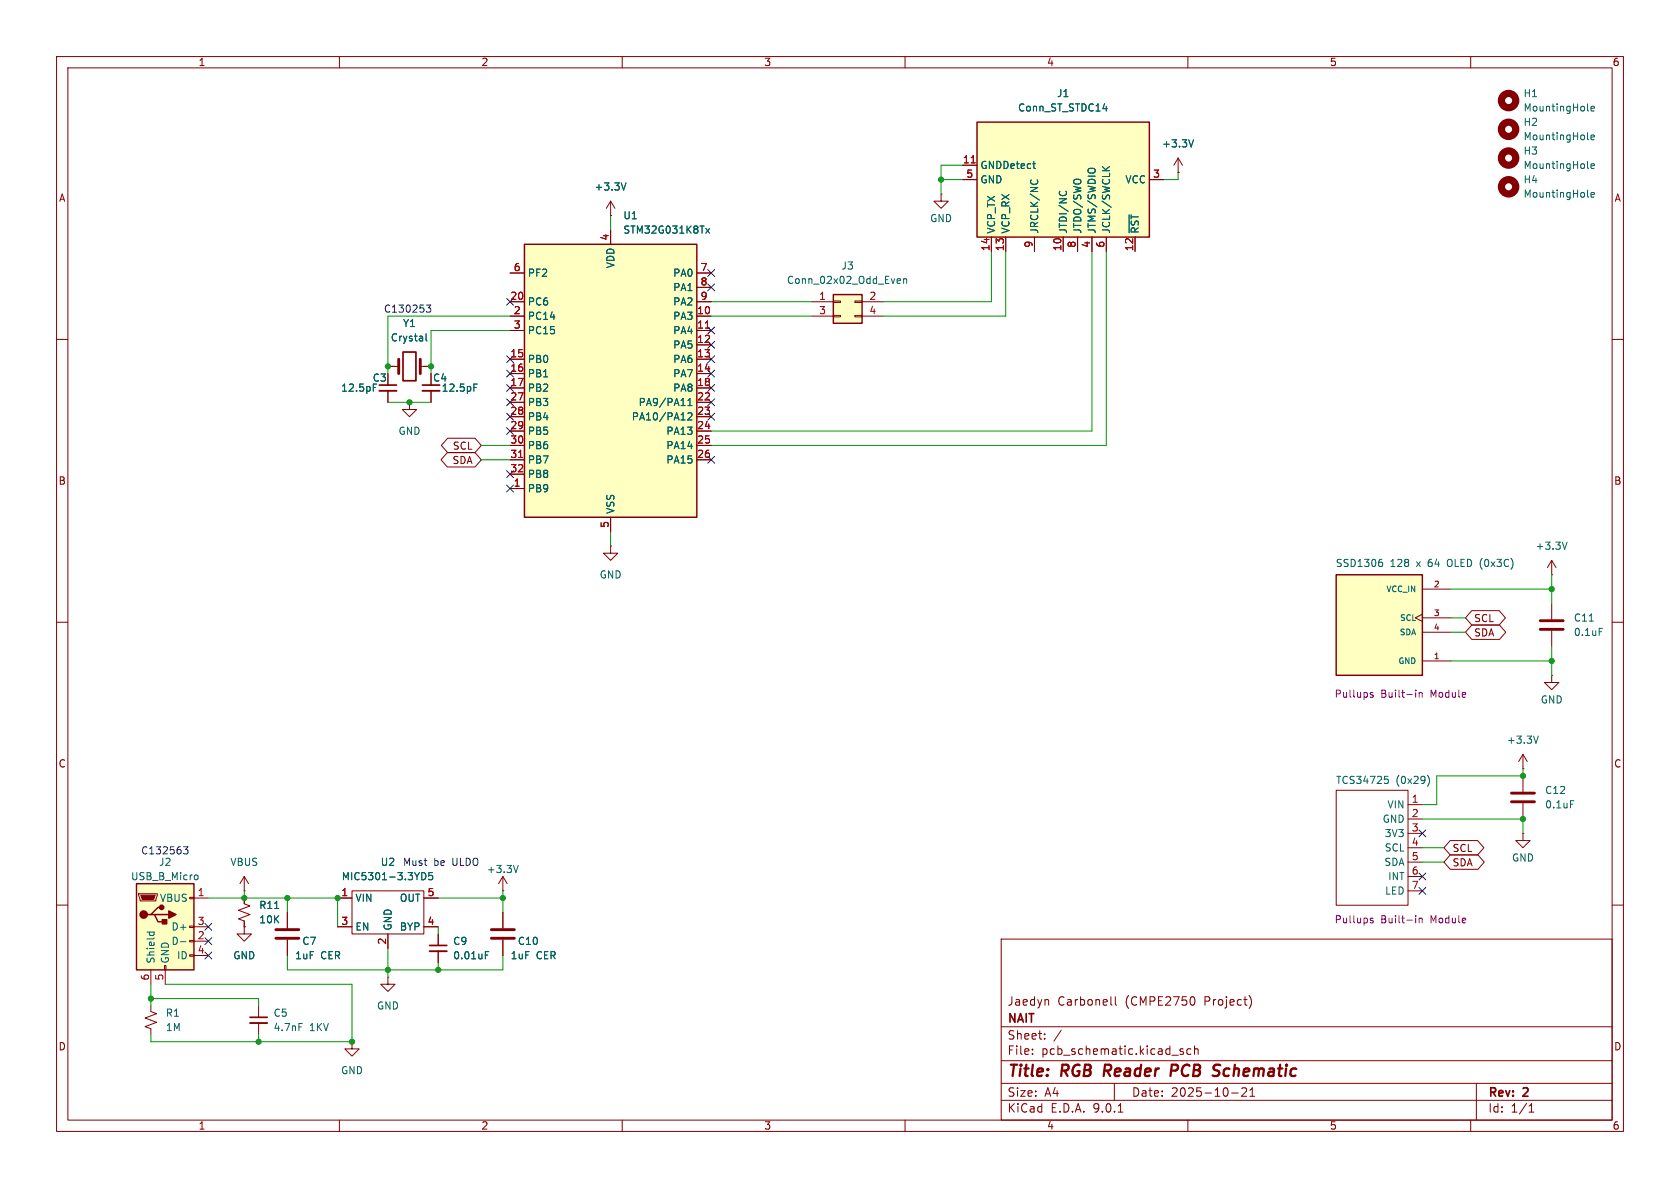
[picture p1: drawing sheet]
<svg xmlns="http://www.w3.org/2000/svg" width="297mm" height="210mm" viewBox="0 0 297 210" stroke-linecap="round" stroke-linejoin="round" font-family="sans-serif">
<g fill="none" stroke="#840000" stroke-width=".18">
<path d="M10 10h277v190h-277zM12 12h273v186h-273zM60 10v2M110 10v2M160 10v2M210 10v2M260 10v2M107.9 38.1h.1M107.9 35.6l-.7 1.2M107.9 35.6l.8 1.2M107.9 35.6v2.5M10 60h2"/>
<path d="M72.4 71.1v1.3h1.3l-1.3 1.3-1.3-1.3h1.3M72.4 71.1h.1M285 60h2M107.9 96.5v1.3h1.3l-1.3 1.3-1.2-1.3h1.2M107.9 96.5h.1M10 110h2M285 110h2M10 160h2M177 166h108v32h-108zM185.3 176.8l.1 .9M196.5 177.6l.1 .1M197.2 176.2v1.3l.2 .2"/>
<path d="M210.9 176.2a.94 .94 0 0 1 0 1.5M220.8 176a1.72 1.72 0 0 1 0 2.3M285 160h2M60 198v2M110 198v2M160 198v2M177 194.5h108M177 191.5h108M177 187.5h108M177 181.5h108M182.5 186.3v.1M182.5 185.5v.1"/>
<path d="M184.7 183.6v.1M184.7 182.8v.1M187.6 182.1l-1.3 2M197 191.5v3M197.7 196.6h.8M209.2 185.5l-.4-.1-.2 .2 .1 .2 .5 .2v.3h-.6M210 198v2M210.5 185.5l-.4-.1-.3 .3v.4l.2 .2h.5M211.2 185.5l.2-.1 .3 .1 .1 .9M211.2 184.9v1.5M217.7 193.2h1.2M219.5 192.4l.6-.1 .2 .1 .1 .3-.9 1.1h.9"/>
<path d="M221 193.8h.8M221 192.7l.4-.4v1.5M260 198v2M261 191.5v6.5M270.3 196.6h.9M270.3 195.5l.4-.4v1.5"/>
</g>
<path d="M195.4 188.2l-.3 2M207.9 188.2h-.7l-.3 2M208 189.2l-1 .1M215.5 188.2l.2 .1" fill="none" stroke="#840000" stroke-width=".4"/>
<path d="M110.7 32.3l-.5 1.3" fill="none" stroke="#006464" stroke-width=".18"/>
<path d="M147.3 52.1h5.1v5.1h-5.1z" fill="#ffffc2"/>
<path d="M147.3 52.1h5.1v5.1h-5.1z" fill="none" stroke="#840000" stroke-width=".25"/>
<path d="M143.5 53.3h3.8M143.5 55.9h3.8M147.3 53.2h1.3v.3h-1.3zM147.3 55.8h1.3v.2h-1.3zM151.1 53.2h1.3v.3h-1.3zM151.1 55.8h1.3v.2h-1.3zM152.4 53.3h3.8M152.4 55.9h3.8M274.3 106.7v2.8M274.3 111.5v2.8" fill="none" stroke="#840000" stroke-width=".18"/>
<path d="M158.8 49.3h.3l.1 .3-.6 .1M159.1 50l-.3 .1M159.7 49.4l.2-.1h.3l.1 .8M159.7 49.3v.8M281 109.8h.7M282.7 111.1h.6" fill="none" stroke="#006464" stroke-width=".18"/>
<path d="M272.3 109.7h4.1M272.3 111.3h4.1" fill="none" stroke="#840000" stroke-width=".51"/>
<path d="M236.2 101.6h15.3v17.8h-15.3z" fill="#ffffc2"/>
<path d="M236.2 101.6h15.3v17.8h-15.3z" fill="none" stroke="#840000" stroke-width=".25"/>
<g fill="none" stroke="#840000" stroke-width=".18">
<path d="M166.4 34.3v1.3h1.2l-1.2 1.2-1.3-1.2h1.3M166.4 34.3h.1M68.6 69.1v2M68.6 64.8h1.9M74.3 64.8h1.9M76.2 69.1v2M251.5 108.6l-1.3 .6 1.3 .7M251.5 104.1h5M251.5 109.2h5M251.5 111.8h5M251.5 116.8h5M236.2 139.7h12.7v20.3h-12.7z"/>
<path d="M269.2 137.2v2.8M43.2 158.8v1l1 .3-2 .8 2 .8-2 .7 1 .4v1M43.2 157.5h.1M43.2 154.9v2.6M43.2 154.9l-.8 1.3M43.2 154.9l.7 1.3M59.7 158.8h2.5M62.2 157.5h12.7v7.6h-12.7zM74.9 158.8h2.6M88.9 157.5h.1M88.9 154.9l-.8 1.3M88.9 154.9l.8 1.3"/>
<path d="M88.9 154.9v2.6M248.9 142.2h2.6M248.9 144.8h2.6M248.9 147.3h2.6M248.9 149.9h2.6M248.9 152.4h2.6M248.9 154.9h2.6M248.9 157.5h2.6M269.2 147.3v1.3h1.3l-1.3 1.3-1.2-1.3h1.2M269.2 147.3h.1M269.2 142v2.8M26.7 177.8v1l1 .4-2 .8 2 .7-2 .8 1 .4v1"/>
<path d="M43.2 163.8v1.3h1.2l-1.2 1.3-1.3-1.3h1.3M43.2 163.8h.1M45.7 177.8v2M50.8 161.3v2.8M50.8 166.1v2.8M59.7 163.8h2.5M68.6 172.7v1.3h1.2l-1.2 1.3-1.3-1.3h1.3M68.6 172.7h.1M68.6 165.1v2.5M74.9 163.8h2.6M77.5 165.1v2M77.5 168.1v2.1"/>
<path d="M88.9 161.3v2.8M88.9 166.1v2.8M45.7 180.8v2.1M62.2 184.2v1.2h1.3l-1.3 1.3-1.2-1.3h1.2M62.2 184.2h.1"/>
</g>
<g fill="none" stroke="#006464" stroke-width=".18">
<path d="M75.3 59v1.1l.2 .2M66 68.5h.4M83.8 68.5h.4M83.8 67.9h.6M244 99.4h.2l.2 .2v.4l-.4 .1M244.1 98.9h.2M244.8 137.2h.6M244.9 137.7h.3l.2 .3-.1 .4-.4 .1M252.3 137.1a1.46 1.46 0 0 1 0 1.9M74.6 154.2a.64 .64 0 0 1 .7 .7 .64 .64 0 0 1-.7 .6zM76.4 154.2h-.6v.7l.2-.2 .4 .1 .1 .2-.1 .4-.1 .1-.5-.1M91.6 153l-.4 1.2"/>
<path d="M277.6 141.5h.6M48.6 160.6h.7M85.8 168.8h.4M85.8 168.2h.6M52.8 180.9h.7"/>
</g>
<path d="M242.7 122.5l-.3-.1-.2 .2 .1 .2 .4 .1v.3h-.5M250.3 122v.1M250.3 122.4v.9M250.9 122.5l.2-.1 .3 .1v.8M250.9 122.4v.9M242.7 162.4l-.3-.1-.2 .2 .1 .2 .4 .1v.3h-.5M250.3 161.9v.1M250.3 162.3v.8M250.9 162.3v.8M250.9 162.4l.2-.1 .3 .1v.7" fill="none" stroke="#840084" stroke-width=".18"/>
<path d="M70.5 63.5v2.5M74.3 63.5v2.5M267.2 140.2h4.1M267.2 141.7h4.1M48.8 165.9h4M48.8 164.3h4M86.9 165.9h4M86.9 164.3h4" fill="none" stroke="#840000" stroke-width=".51"/>
<path d="M67.1 68.1h3M71.2 62.2h2.3v5.1h-2.3zM74.7 68.1h3M44.2 179.8h3M75.9 167.1h3.1" fill="none" stroke="#840000" stroke-width=".3"/>
<path d="M67.1 69.1h3M74.7 69.1h3M75.9 168.1h3.1M44.2 180.8h3" fill="none" stroke="#840000" stroke-width=".33"/>
<path d="M24.1 156.2h10.2v15.3h-10.2z" fill="#ffffc2"/>
<path d="M24.1 156.2h10.2v15.3h-10.2zM26.7 161.7h.6l.6 1.2h1.3M27.3 161.7h2.5M28.6 160.4h-.7l-1.2 1.3h-.7" fill="none" stroke="#840000" stroke-width=".25"/>
<g fill="none" stroke="#840000" stroke-width=".18">
<path d="M274.3 119.4v1.3h1.3l-1.3 1.2-1.3-1.2h1.3M274.3 119.4h.1M269.2 135.9h.1M269.2 133.4l-.7 1.2M269.2 133.4l.8 1.2M269.2 133.4v2.5M24.5 158h3.3v.2l-.2 1.1h-2.8zM33.5 158.6h.8v.3h-.8zM34.3 158.8h2.5M26.7 171.5v2.5M29.1 170.7h.2v.8h-.2zM29.2 171.5v2.5"/>
<path d="M33.5 163.7h.8v.3h-.8zM33.5 166.2h.8v.3h-.8zM33.5 168.8h.8v.2h-.8zM34.3 163.8h2.5M34.3 166.4h2.5M34.3 168.9h2.5"/>
</g>
<path d="M24.9 158.2h2.5l-.2 .8h-2.1z" fill="#840000" stroke="#840000" stroke-width=".18"/>
<g fill="#840000" stroke="#840000" stroke-width=".25">
<path d="M28.7 162.6h.8v.7h-.8z"/>
<path d="M29.8 161l1.3 .7-1.3 .6z"/>
<circle cx="25.4" cy="161.7" r=".63"/>
<circle cx="28.6" cy="160.4" r=".38"/>
</g>
<path d="M272 130.1l-.5 1.3M34.6 154.7h.3l.1 .2v.5l-.4 .1M26 164.8h1.2M26.5 164.8l-.1 .3M27.2 164.8v.3M31.9 166.5h1" fill="none" stroke="#006464" stroke-width=".18"/>
<path d="M92.7 43.2h30.5v48.2h-30.5z" fill="#ffffc2"/>
<path d="M92.7 43.2h30.5v48.2h-30.5z" fill="none" stroke="#840000" stroke-width=".25"/>
<g fill="none" stroke="#840000" stroke-width=".18">
<path d="M90.2 48.3h2.5M90.2 53.3h2.5M90.2 55.9h2.5M90.2 58.4h2.5M107.9 40.6v2.6M123.2 48.3h2.5M123.2 53.3h2.5M123.2 55.9h2.5M123.2 58.4h2.5M123.2 50.8h2.5M90.2 63.5h2.5M90.2 66h2.5"/>
<path d="M90.2 68.6h2.5M90.2 71.1h2.5M90.2 73.7h2.5M90.2 76.2h2.5M90.2 78.7h2.5M123.2 63.5h2.5M123.2 66h2.5M123.2 68.6h2.5M123.2 71.1h2.5M123.2 73.7h2.5M123.2 76.2h2.5M123.2 78.7h2.5"/>
<path d="M123.2 61h2.5M90.2 81.3h2.5M90.2 83.8h2.5M90.2 86.4h2.5M107.9 91.4v2.6M123.2 81.3h2.5"/>
</g>
<path d="M124.7 58h.7M91.7 80.9h.7" fill="none" stroke="#a90000" stroke-width=".18"/>
<path d="M280.7 34.7l.1 .2M281.3 34.4l.6-.1-.1-.2-.4-.1-.1 .2v.6h.5M124.8 40.4l.6 .8M125.4 40.4l-.6 .8M121.6 71.7h.7M121.6 70.8l.4-.4v1.3M121.6 73.1l.5-.1 .2 .3-.7 .9h.7" fill="none" stroke="#006464" stroke-width=".18"/>
<circle cx="266.7" cy="33" r="1.27" fill="none" stroke="#840000" stroke-width="1.3"/>
<path d="M172.7 21.6h30.5v20.3h-30.5z" fill="#ffffc2"/>
<path d="M172.7 21.6h30.5v20.3h-30.5z" fill="none" stroke="#840000" stroke-width=".25"/>
<g fill="none" stroke="#840000" stroke-width=".18">
<path d="M107.9 38.1h.1M170.2 29.2h2.5M170.2 31.8h2.5M203.2 31.8h2.5M208.3 30.5h.1M208.3 27.9l-.8 1.3M208.3 27.9l.7 1.3M208.3 27.9v2.6M90.2 48.3h2.5M90.2 53.3h2.5M90.2 55.9h2.5M90.2 58.4h2.5"/>
<path d="M107.9 40.6v2.6M123.2 48.3h2.5M123.2 53.3h2.5M123.2 55.9h2.5M123.2 58.4h2.5M123.2 50.8h2.5M175.3 41.9v2.6M177.8 41.9v2.6M182.9 41.9v2.6M188 41.9v2.6M190.5 41.9v2.6M193 41.9v2.6"/>
<path d="M195.6 41.9v2.6M200.7 41.9v2.6M68.6 69.1v2M68.6 64.8h1.2M74.9 64.8h1.3M76.2 69.1v2M79.1 77.5h4.9l1.1 1.2-1.1 1.3h-4.9l-1.1-1.3zM90.2 63.5h2.5M90.2 66h2.5M90.2 68.6h2.5M90.2 71.1h2.5M90.2 73.7h2.5"/>
<path d="M90.2 76.2h2.5M90.2 78.7h2.5M123.2 63.5h2.5M123.2 66h2.5M123.2 68.6h2.5M123.2 71.1h2.5M123.2 73.7h2.5M123.2 76.2h2.5M123.2 78.7h2.5M123.2 61h2.5M79.1 80h4.9l1.1 1.3-1.1 1.3h-4.9l-1.1-1.3zM90.2 81.3h2.5"/>
<path d="M90.2 83.8h2.5M90.2 86.4h2.5M107.9 91.4v2.6M123.2 81.3h2.5M274.3 99.1l-.7 1.2M274.3 99.1l.8 1.2M274.3 99.1v2.5M260.2 110.5h4.9l1.1 1.3-1.1 1.2h-4.9l-1.1-1.2zM260.2 107.9h4.8l1.1 1.3-1.1 1.3h-4.8l-1.1-1.3zM274.3 101.6h.1M43.2 158.8v1M59.7 158.8h2.5"/>
<path d="M74.9 158.8h2.6M256.4 148.6h4.8l1.1 1.3-1.1 1.2h-4.8l-1.1-1.2zM256.4 151.1h4.9l1.1 1.3-1.1 1.3h-4.9l-1.1-1.3zM43.2 163.8h.1M43.2 162.8v1M50.8 161.3v2.8M50.8 166.1v2.8M59.7 163.8h2.5M68.6 165.1v2.5M74.9 163.8h2.6M77.5 165.1v2M77.5 168.1v2.1"/>
<path d="M88.9 161.3v2.8M88.9 166.1v2.8"/>
</g>
<g fill="none" stroke="#006464" stroke-width=".18">
<path d="M195 19.2h.8M280.7 19.4l.1 .2M281.3 19.2l.6-.1-.1-.3h-.4l-.1 .2v.6h.5M110.7 32.3l-.5 1.3M182.3 31.8l-.1 .2v.4M182.6 28.9h.5M182.8 29.7l.3 .1M183.3 31.8l.2 .2-.1 .4M187.4 33.8l-.1 .4M188.4 33.8l.1 .4M194.9 29.4l.7 .8M196.2 29.4l-.8 .6"/>
<path d="M199.6 38v3.2M211 24.7l-.4 1.3M280.7 29.6l.1 .2M280.7 24.5l.1 .2M281.3 29.4l.6-.2-.1-.2-.4-.1-.1 .2v.6h.5M281.3 24.3l.6-.1-.1-.3h-.4l-.1 .1v.6h.5M75.3 59v1.1l.2 .2M124.8 40.4l.6 .8M125.4 40.4l-.6 .8M66 68.5h.4M83.8 68.5h.4M83.8 67.9h.6"/>
<path d="M121.6 71.7h.7M121.6 70.8l.4-.4v1.3M121.6 73.1l.5-.1 .2 .3-.7 .9h.7M277 95.8l-.4 1.3M74.6 154.2a.64 .64 0 0 1 .7 .7 .64 .64 0 0 1-.7 .6zM76.4 154.2h-.6v.7l.2-.2 .4 .1 .1 .2-.1 .4-.1 .1-.5-.1M48.6 160.6h.7M85.8 168.8h.4M85.8 168.2h.6"/>
</g>
<path d="M171.7 28.8h.7M124.7 58h.7M91.7 80.9h.7" fill="none" stroke="#a90000" stroke-width=".18"/>
<g fill="none" stroke="#840000" stroke-width="1.3">
<circle cx="266.7" cy="17.8" r="1.27"/>
<circle cx="266.7" cy="27.9" r="1.27"/>
<circle cx="266.7" cy="22.9" r="1.27"/>
</g>
<g fill="none" stroke="#009600" stroke-width=".18">
<path d="M107.9 38.1v2.5M166.4 31.8h3.8M170.2 29.2h-3.8v5.1M208.3 30.5v1.3h-2.6M90.2 58.4h-14v7.6M90.2 55.9h-21.6v10.1M125.7 55.9h17.8M125.7 53.3h17.8M175.3 44.5v8.8h-19.1M177.8 44.5v11.4h-21.6M193 44.5v31.7h-67.3M195.6 44.5v34.2h-69.9"/>
<path d="M68.6 71.1h7.6M85.1 78.7h5.1M85.1 81.3h5.1M107.9 94v2.5M256.5 104.1h17.8M256.5 116.8h17.8M256.5 111.8h2.6M256.5 109.2h2.6M274.3 101.6v5.1M274.3 114.3v5.1M269.2 135.9v1.3h-15.2v5h-2.5M36.8 158.8h22.9v5"/>
<path d="M43.2 157.5v1.3M50.8 158.8v2.5M77.5 158.8h11.4M88.9 157.5v3.8M251.5 149.9h3.8M251.5 144.8h17.7v2.5M251.5 152.4h3.8M26.7 176.5h19v1.3M26.7 174v3.8M29.2 174h33v10.2h-35.5v-1.3M50.8 168.9v2.6h38.1v-2.6M68.6 167.6v5.1"/>
<path d="M77.5 163.8v1.3M77.5 170.2v1.3M45.7 182.9v1.3"/>
</g>
<g fill="none" stroke="#000084" stroke-width=".18">
<path d="M89.6 52.7l1.2 1.2M90.8 52.7l-1.2 1.2M125.1 50.2l1.2 1.2M125.1 57.8l1.2 1.2M125.1 47.7l1.2 1.2M126.3 50.2l-1.2 1.2M126.3 47.7l-1.2 1.2M126.3 57.8l-1.2 1.2M89.6 73.1l1.2 1.2M89.6 70.5l1.2 1.2M89.6 68l1.2 1.2M89.6 65.4l1.2 1.2"/>
<path d="M89.6 62.9l1.2 1.2M89.6 75.6l1.2 1.2M90.8 73.1l-1.2 1.2M90.8 70.5l-1.2 1.2M90.8 68l-1.2 1.2M90.8 65.4l-1.2 1.2M90.8 62.9l-1.2 1.2M90.8 75.6l-1.2 1.2M125.1 73.1l1.2 1.2M125.1 70.5l1.2 1.2M125.1 65.4l1.2 1.2M125.1 68l1.2 1.2"/>
<path d="M125.1 60.4l1.2 1.2M125.1 62.9l1.2 1.2M126.3 73.1l-1.2 1.2M126.3 70.5l-1.2 1.2M126.3 65.4l-1.2 1.2M126.3 68l-1.2 1.2M126.3 60.4l-1.2 1.2M126.3 62.9l-1.2 1.2M89.6 85.8l1.2 1.2M89.6 83.2l1.2 1.2M90.8 85.8l-1.2 1.2M90.8 83.2l-1.2 1.2"/>
<path d="M125.1 80.7l1.2 1.2M126.3 80.7l-1.2 1.2M250.9 154.3l1.2 1.2M250.9 146.7l1.2 1.2M250.9 156.9l1.2 1.2M252.1 154.3l-1.2 1.2M252.1 146.7l-1.2 1.2M252.1 156.9l-1.2 1.2M36.2 163.2l1.2 1.2M36.2 168.3l1.2 1.2M36.2 165.8l1.2 1.2M37.4 163.2l-1.2 1.2"/>
<path d="M37.4 168.3l-1.2 1.2M37.4 165.8l-1.2 1.2"/>
</g>
<path d="M75.4 53.9h.8l-.5 .5 .4 .1v.6l-.2 .1-.5-.1M32.4 149.7h.8l-.4 .5 .4 .1v.5l-.2 .2-.5-.1" fill="none" stroke="#0000c2" stroke-width=".18"/>
<g fill="#009600" stroke="#009600" stroke-width=".18">
<circle cx="166.4" cy="31.8" r=".46"/>
<circle cx="26.7" cy="176.5" r=".46"/>
<circle cx="43.2" cy="158.8" r=".46"/>
<circle cx="45.7" cy="184.2" r=".46"/>
<circle cx="62.2" cy="184.2" r=".46"/>
<circle cx="68.6" cy="64.8" r=".46"/>
<circle cx="72.4" cy="71.1" r=".46"/>
<circle cx="76.2" cy="64.8" r=".46"/>
<circle cx="59.7" cy="158.8" r=".46"/>
<circle cx="88.9" cy="158.8" r=".46"/>
<circle cx="274.3" cy="116.8" r=".46"/>
<circle cx="274.3" cy="104.1" r=".46"/>
<circle cx="269.2" cy="144.8" r=".46"/>
<circle cx="269.2" cy="137.2" r=".46"/>
<circle cx="50.8" cy="158.8" r=".46"/>
<circle cx="77.5" cy="171.5" r=".46"/>
<circle cx="68.6" cy="171.5" r=".46"/>
</g>
<g font-size="2.8" fill="#840000">
<text x="178" y="190.9">Title:</text>
<text x="187.7" y="190.9">RGB</text>
<text x="196" y="190.9">Reader</text>
<text x="208.6" y="190.9">PCB</text>
<text x="216.9" y="190.9">Schematic</text>
</g>
<g font-size="2.1" fill="#840000">
<text x="178" y="178">Jaedyn</text>
<text x="186.9" y="178">Carbonell</text>
<text x="199" y="178">(CMPE2750</text>
<text x="213" y="178">Project)</text>
<text x="178" y="184">Sheet:</text>
<text x="178" y="181.2">NAIT</text>
<text x="178" y="186.7">File:</text>
<text x="184.1" y="186.7">pcb_schematic.kicad_sch</text>
<text x="178" y="196.9">KiCad</text>
<text x="178" y="194.1">Size:</text>
<text x="184.7" y="194.1">A4</text>
<text x="185.7" y="196.9">E.D.A.</text>
<text x="193.3" y="196.9">9.0.1</text>
<text x="200" y="194.1">Date:</text>
<text x="207" y="194.1">2025-10-21</text>
<text x="263" y="194.3">Rev:</text>
<text x="263" y="196.9">Id:</text>
<text x="267.1" y="196.9">1/1</text>
<text x="269.4" y="194.3">2</text>
</g>
<g font-size="1.8" fill="#840000">
<text x="35" y="11.9">1</text>
<text x="85" y="11.9">2</text>
<text x="135" y="11.9">3</text>
<text x="185" y="11.9">4</text>
<text x="235" y="11.9">5</text>
<text x="285" y="11.9">6</text>
<text x="10.3" y="35.9">A</text>
<text x="285.3" y="35.9">A</text>
<text x="65.8" y="67.7">C3</text>
<text x="76.5" y="67.7">C4</text>
<text x="79.9" y="82.2">SDA</text>
<text x="80" y="79.7">SCL</text>
<text x="10.3" y="85.9">B</text>
<text x="285.3" y="85.9">B</text>
<text x="260.5" y="112.7">SDA</text>
<text x="260.5" y="110.2">SCL</text>
<text x="10.3" y="135.9">C</text>
<text x="285.3" y="135.9">C</text>
<text x="256.7" y="150.8">SCL</text>
<text x="256.7" y="153.4">SDA</text>
<text x="10.3" y="185.9">D</text>
<text x="285.3" y="185.9">D</text>
<text x="35" y="199.9">1</text>
<text x="85" y="199.9">2</text>
<text x="135" y="199.9">3</text>
<text x="185" y="199.9">4</text>
<text x="235" y="199.9">5</text>
<text x="285" y="199.9">6</text>
</g>
<g font-size="1.8" fill="#006464">
<text x="186.8" y="17.4">J1</text>
<text x="269.2" y="17.4">H1</text>
<text x="179.9" y="19.9">Conn_ST_STDC14</text>
<text x="269.2" y="19.9">MountingHole</text>
<text x="269.2" y="22.5">H2</text>
<text x="205.3" y="26.3">+3.3V</text>
<text x="269.2" y="27.5">H3</text>
<text x="269.2" y="25">MountingHole</text>
<text x="105" y="33.9">+3.3V</text>
<text x="173.2" y="30.1">GNDDetect</text>
<text x="173.2" y="32.6">GND</text>
<text x="198.9" y="32.6">VCC</text>
<text x="269.2" y="32.6">H4</text>
<text x="269.2" y="35.2">MountingHole</text>
<text x="269.2" y="30.1">MountingHole</text>
<text x="110.1" y="39">U1</text>
<text x="110.1" y="41.5">STM32G031K8Tx</text>
<text x="164.3" y="39.5">GND</text>
<text x="176.1" y="41.4" transform="rotate(-90 176.1 41.4)">VCP_TX</text>
<text x="178.7" y="41.4" transform="rotate(-90 178.7 41.4)">VCP_RX</text>
<text x="183.7" y="41.4" transform="rotate(-90 183.7 41.4)">JRCLK/NC</text>
<text x="188.8" y="41.4" transform="rotate(-90 188.8 41.4)">JTDI/NC</text>
<text x="191.4" y="41.4" transform="rotate(-90 191.4 41.4)">JTDO/SWO</text>
<text x="193.9" y="41.4" transform="rotate(-90 193.9 41.4)">JTMS/SWDIO</text>
<text x="196.4" y="41.4" transform="rotate(-90 196.4 41.4)">JCLK/SWCLK</text>
<text x="201.5" y="41.4" transform="rotate(-90 201.5 41.4)">~{RST}</text>
<text x="108.8" y="47.5" transform="rotate(-90 108.8 47.5)">VDD</text>
<text x="148.7" y="47.9">J3</text>
<text x="93.2" y="49.1">PF2</text>
<text x="118.9" y="49.1">PA0</text>
<text x="118.9" y="51.7">PA1</text>
<text x="139" y="50.4">Conn_02x02_Odd_Even</text>
<text x="71.1" y="58">Y1</text>
<text x="93.2" y="54.2">PC6</text>
<text x="93.2" y="56.7">PC14</text>
<text x="93.2" y="59.3">PC15</text>
<text x="118.9" y="54.2">PA2</text>
<text x="118.9" y="56.7">PA3</text>
<text x="118.9" y="59.3">PA4</text>
<text x="69" y="60.6">Crystal</text>
<text x="93.2" y="64.4">PB0</text>
<text x="118.9" y="61.8">PA5</text>
<text x="118.9" y="64.4">PA6</text>
<text x="60.2" y="69.4">12.5pF</text>
<text x="78" y="69.4">12.5pF</text>
<text x="93.2" y="66.9">PB1</text>
<text x="93.2" y="69.4">PB2</text>
<text x="93.2" y="72">PB3</text>
<text x="112.8" y="72">PA9/PA11</text>
<text x="118.9" y="66.9">PA7</text>
<text x="118.9" y="69.4">PA8</text>
<text x="70.4" y="77.1">GND</text>
<text x="93.2" y="74.5">PB4</text>
<text x="93.2" y="77.1">PB5</text>
<text x="111.6" y="74.5">PA10/PA12</text>
<text x="117.7" y="77.1">PA13</text>
<text x="93.2" y="79.6">PB6</text>
<text x="93.2" y="82.1">PB7</text>
<text x="117.7" y="79.6">PA14</text>
<text x="117.7" y="82.1">PA15</text>
<text x="93.2" y="84.7">PB8</text>
<text x="93.2" y="87.2">PB9</text>
<text x="108.8" y="90.9" transform="rotate(-90 108.8 90.9)">VSS</text>
<text x="236" y="100.4">SSD1306</text>
<text x="245.8" y="100.4">128</text>
<text x="250.6" y="100.4">x</text>
<text x="252.8" y="100.4">64</text>
<text x="256.4" y="100.4">OLED (0x3C)</text>
<text x="271.4" y="97.4">+3.3V</text>
<text x="105.9" y="102.5">GND</text>
<text x="278.1" y="110.1">C11</text>
<text x="278.1" y="112.6">0.1uF</text>
<text x="272.3" y="124.6">GND</text>
<text x="266.3" y="131.7">+3.3V</text>
<text x="236.1" y="138.8">TCS34725</text>
<text x="245.2" y="143.1">VIN</text>
<text x="246.8" y="138.8">(0x29)</text>
<text x="273.1" y="140.6">C12</text>
<text x="273.1" y="143.1">0.1uF</text>
<text x="244.3" y="145.6">GND</text>
<text x="244.7" y="148.2">3V3</text>
<text x="23.1" y="155.8">USB_B_Micro</text>
<text x="28" y="153.3">J2</text>
<text x="40.6" y="153.3">VBUS</text>
<text x="60.3" y="155.8">MIC5301-3.3YD5</text>
<text x="67.2" y="153.3">U2</text>
<text x="86" y="154.5">+3.3V</text>
<text x="244.6" y="153.3">SDA</text>
<text x="244.7" y="150.7">SCL</text>
<text x="245.3" y="155.8">INT</text>
<text x="267.2" y="152.5">GND</text>
<text x="28.2" y="159.6">VBUS</text>
<text x="45.7" y="160.9">R11</text>
<text x="62.7" y="159.6">VIN</text>
<text x="70.6" y="159.6">OUT</text>
<text x="244.8" y="158.3">LED</text>
<text x="30.2" y="164.7">D+</text>
<text x="30.2" y="167.2">D-</text>
<text x="45.7" y="163.4">10K</text>
<text x="53.3" y="167.2">C7</text>
<text x="62.7" y="164.7">EN</text>
<text x="69.4" y="164.6" transform="rotate(-90 69.4 164.6)">GND</text>
<text x="70.6" y="164.7">BYP</text>
<text x="80" y="167.2">C9</text>
<text x="91.4" y="167.2">C10</text>
<text x="27.5" y="170.4" transform="rotate(-90 27.5 170.4)">Shield</text>
<text x="30.1" y="170.4" transform="rotate(-90 30.1 170.4)">GND</text>
<text x="31.2" y="169.8">ID</text>
<text x="41.1" y="169.8">GND</text>
<text x="52.1" y="169.8">1uF</text>
<text x="56.7" y="169.8">CER</text>
<text x="80" y="169.8">0.01uF</text>
<text x="90.2" y="169.8">1uF</text>
<text x="94.8" y="169.8">CER</text>
<text x="29.2" y="179.9">R1</text>
<text x="48.3" y="179.9">C5</text>
<text x="66.5" y="178.7">GND</text>
<text x="29.2" y="182.5">1M</text>
<text x="48.3" y="182.5">4.7nF</text>
<text x="54.7" y="182.5">1KV</text>
<text x="60.2" y="190.1">GND</text>
</g>
<g font-size="1.8" fill="#a90000">
<text x="170.1" y="29">11</text>
<text x="170.7" y="31.5">5</text>
<text x="203.8" y="31.5">3</text>
<text x="107.7" y="42.6" transform="rotate(-90 107.7 42.6)">4</text>
<text x="175" y="44.5" transform="rotate(-90 175 44.5)">14</text>
<text x="177.5" y="44.5" transform="rotate(-90 177.5 44.5)">13</text>
<text x="182.6" y="43.9" transform="rotate(-90 182.6 43.9)">9</text>
<text x="187.7" y="44.5" transform="rotate(-90 187.7 44.5)">10</text>
<text x="190.2" y="43.9" transform="rotate(-90 190.2 43.9)">8</text>
<text x="192.8" y="43.9" transform="rotate(-90 192.8 43.9)">4</text>
<text x="195.3" y="43.9" transform="rotate(-90 195.3 43.9)">6</text>
<text x="200.4" y="44.5" transform="rotate(-90 200.4 44.5)">12</text>
<text x="90.1" y="53.1">20</text>
<text x="90.7" y="48">6</text>
<text x="123.8" y="48">7</text>
<text x="123.8" y="50.5">8</text>
<text x="123.8" y="53.1">9</text>
<text x="144.7" y="53.1">1</text>
<text x="153.6" y="53.1">2</text>
<text x="90.7" y="55.6">2</text>
<text x="90.7" y="58.2">3</text>
<text x="123.1" y="55.6">10</text>
<text x="123.1" y="58.2">11</text>
<text x="144.7" y="55.6">3</text>
<text x="153.6" y="55.6">4</text>
<text x="90.1" y="63.2">15</text>
<text x="90.1" y="65.8">16</text>
<text x="123.1" y="60.7">12</text>
<text x="123.1" y="63.2">13</text>
<text x="123.1" y="65.8">14</text>
<text x="90.1" y="68.3">17</text>
<text x="90.1" y="70.9">27</text>
<text x="123.1" y="68.3">18</text>
<text x="123.1" y="70.9">22</text>
<text x="90.1" y="73.4">28</text>
<text x="90.1" y="75.9">29</text>
<text x="123.1" y="73.4">23</text>
<text x="123.1" y="75.9">24</text>
<text x="90.1" y="78.5">30</text>
<text x="90.1" y="81">31</text>
<text x="90.1" y="83.6">32</text>
<text x="123.1" y="78.5">25</text>
<text x="123.1" y="81">26</text>
<text x="90.7" y="86.1">1</text>
<text x="107.7" y="93.4" transform="rotate(-90 107.7 93.4)">5</text>
<text x="249.5" y="142">1</text>
<text x="249.5" y="144.5">2</text>
<text x="249.5" y="147.1">3</text>
<text x="249.5" y="149.6">4</text>
<text x="249.5" y="152.1">5</text>
<text x="249.5" y="154.7">6</text>
<text x="34.9" y="158.5">1</text>
<text x="60.3" y="158.5">1</text>
<text x="75.5" y="158.5">5</text>
<text x="249.5" y="157.2">7</text>
<text x="34.9" y="163.6">3</text>
<text x="34.9" y="166.1">2</text>
<text x="60.3" y="163.6">3</text>
<text x="68.3" y="167.1" transform="rotate(-90 68.3 167.1)">2</text>
<text x="75.5" y="163.6">4</text>
<text x="26.4" y="173.4" transform="rotate(-90 26.4 173.4)">6</text>
<text x="29" y="173.4" transform="rotate(-90 29 173.4)">5</text>
<text x="34.9" y="168.7">4</text>
</g>
<g font-size="1.8" fill="#0000c2">
<text x="67.8" y="55.5">C130253</text>
<text x="24.8" y="151.2">C132563</text>
<text x="71.1" y="153.3">Must</text>
<text x="76.7" y="153.3">be</text>
<text x="80.1" y="153.3">ULDO</text>
</g>
<g font-size="1.8" fill="#840084">
<text x="235.8" y="123.5">Pullups</text>
<text x="244.1" y="123.5">Built-in</text>
<text x="253" y="123.5">Module</text>
<text x="235.8" y="163.4">Pullups</text>
<text x="244.1" y="163.4">Built-in</text>
<text x="253" y="163.4">Module</text>
</g>
<g font-size="1.4" fill="#006464">
<text x="245" y="104.9">VCC_IN</text>
<text x="247.3" y="112.5">SDA</text>
<text x="247.4" y="110">SCL</text>
<text x="247.1" y="117.6">GND</text>
</g>
<g font-size="1.4" fill="#a90000">
<text x="253.4" y="103.9">2</text>
<text x="253.4" y="109">3</text>
<text x="253.4" y="111.5">4</text>
<text x="253.4" y="116.6">1</text>
</g>
</svg>
